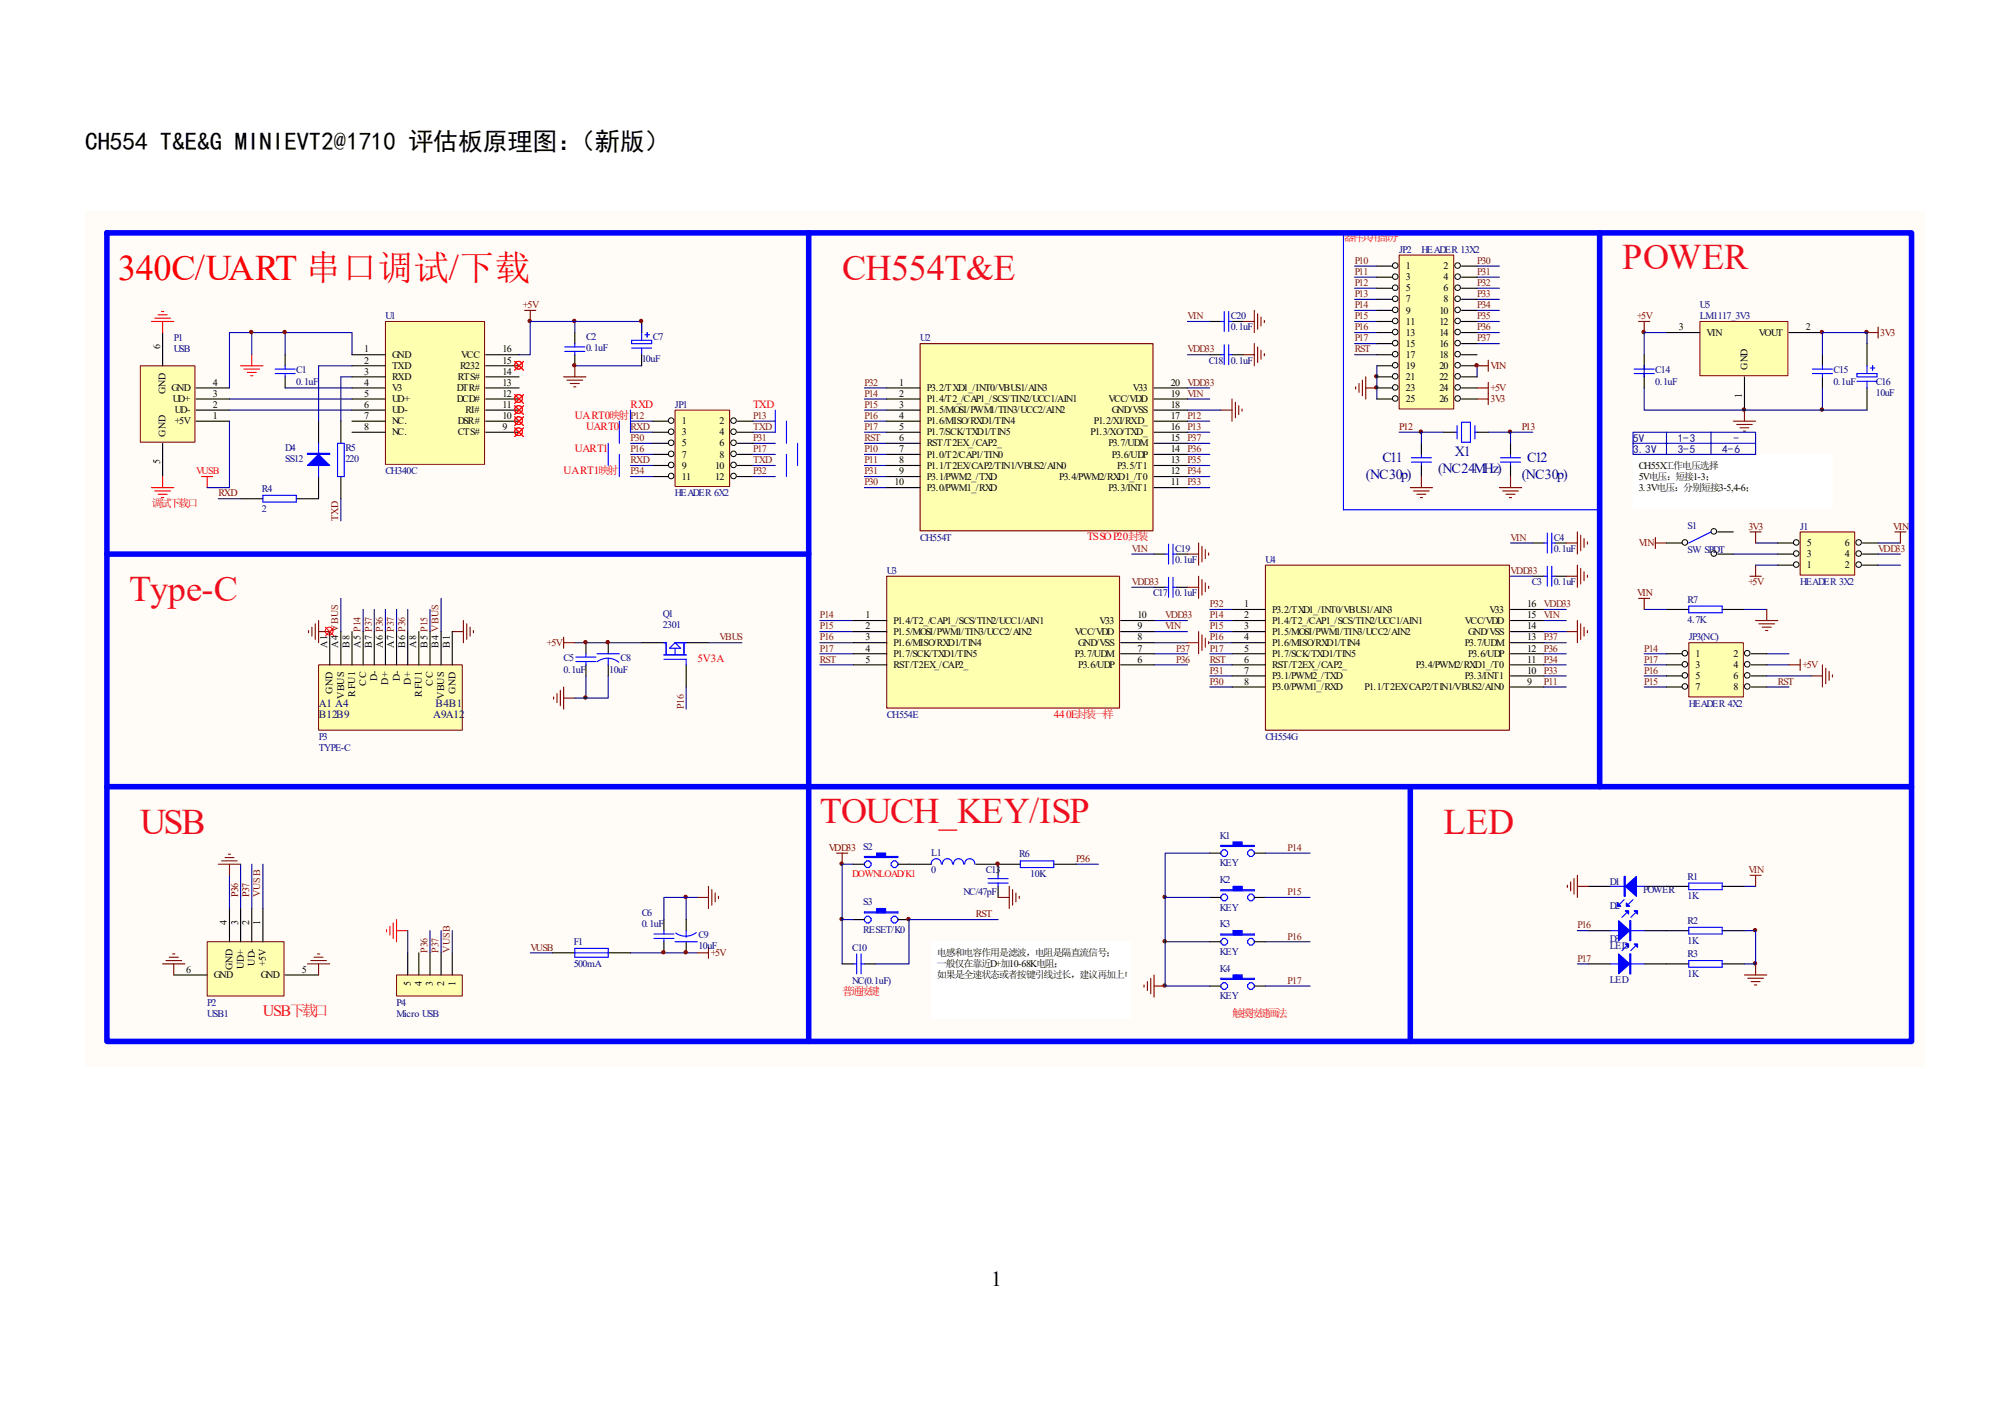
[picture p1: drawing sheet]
<svg xmlns="http://www.w3.org/2000/svg" width="297mm" height="210mm" viewBox="0 0 297 210" stroke-linecap="round" stroke-linejoin="round" font-family="sans-serif">
<path d="M12.6 31.5h274.3v127.5h-274.3z" fill-rule="evenodd" fill="#fffcf8"/>
<g fill="none" stroke="#00f" stroke-width=".17">
<path d="M210.3 68.9h3M210.3 68.2h3M211.8 67.7v.5M211.8 68.9v.5M216.8 64.4h.3M217.1 63.4v2M217.8 62.9h1.3v3h-1.3zM219.8 63.4v2M219.8 64.4h.3M223.6 68.9h3M223.6 68.2h3M225.1 67.7v.5"/>
<path d="M225.1 68.9v.5"/>
</g>
<path d="M211.8 66.1v1.6M211.8 69.4v1.6M215.1 64.4h1.7M220.1 64.4h1.7M225.1 66.1v1.6M225.1 69.4v1.6" fill="none" stroke="#000" stroke-width=".17"/>
<path d="M210.2 72.7h3.3M210.7 73.2h2.3M211.2 73.7h1.3M211.7 74.2h.3M211.8 71v1.7M223.4 72.7h3.4M223.9 73.2h2.4M224.4 73.7h1.4M224.9 74.2h.4M225.1 71v1.7" fill="none" stroke="#800000" stroke-width=".17"/>
<path d="M30.9 140.4h11.4v8.1h-11.4z" fill-rule="evenodd" fill="#ffffb0" stroke="#800000" stroke-width=".15"/>
<g fill="none" stroke="#000" stroke-width=".17">
<path d="M85.7 49.6v1.6M85.7 52.9v1.6M95.6 47.9v1.7M95.6 52.9v1.6M34.2 135.4v5M35.9 135.4v5M37.5 135.4v5M39.2 135.4v5M98.9 137.1v1.6M102.3 137.1v1.6M127.2 137.1h1.6M133.8 137.1h1.7"/>
<path d="M180.3 127.2h1.6M180.3 133.8h1.6M186.9 127.2h1.7M186.9 133.8h1.7M236.7 138.7h3.3M236.7 132.1h3.3M245 138.7h6.7M245 132.1h6.7M256.7 138.7h3.3M256.7 132.1h3.3M25.9 145.3h5M42.5 145.3h5"/>
<path d="M82.3 142h3.4M90.6 142h3.4M98.9 140.4v1.6M102.3 140.4v1.6M125.5 143.7h1.7M128.8 143.7h1.7M180.3 140.4h1.6M180.3 147h1.6M186.9 140.4h1.7M186.9 147h1.7M236.7 143.7h3.3M245 143.7h6.7"/>
<path d="M256.7 143.7h3.3"/>
</g>
<g fill="none" stroke="#000080" stroke-width=".17">
<path d="M201.9 39.7h3.3M220.1 39.7h3.3M85.7 54.5h9.9M128.8 57.8h3.3M128.8 59.5h3.3M177 57.8h3.3M177 59.5h3.3M201.9 41.3h3.3M201.9 43h3.3M201.9 44.6h3.3M201.9 46.3h3.3M201.9 47.9h3.3"/>
<path d="M201.9 49.6h3.3M201.9 51.2h3.3M201.9 52.9h3.3M220.1 41.3h3.3M220.1 43h3.3M220.1 44.6h3.3M220.1 46.3h3.3M220.1 47.9h3.3M220.1 49.6h3.3M220.1 51.2h3.3M94 62.8h3.3M94 64.4h3.3"/>
<path d="M94 66.1h3.3M112.2 62.8h3.3M112.2 64.4h3.3M112.2 66.1h3.3M128.8 61.1h3.3M128.8 62.8h3.3M128.8 64.4h3.3M128.8 66.1h3.3M128.8 67.7h3.3M128.8 69.4h3.3M128.8 71h3.3M128.8 72.7h3.3"/>
<path d="M177 61.1h4.9M177 62.8h3.3M177 64.4h3.3M177 66.1h3.3M177 67.7h3.3M177 69.4h3.3M177 71h3.3M177 72.7h3.3M122.2 92.5h5M122.2 94.1h5M122.2 95.8h5M122.2 97.4h5"/>
<path d="M122.2 99.1h5M172 92.5h5M172 94.1h5M172 95.8h5M172 97.4h5M172 99.1h5M34.2 130.5v4.9M35.9 128.8v6.6M37.5 128.8v6.6M39.2 128.8v6.6M102.3 133.8v3.3M188.6 133.8h6.6"/>
<path d="M188.6 127.2h6.6M235.1 138.7h1.6M79 142h3.3M94 142h9.9M188.6 147h6.6M188.6 140.4h6.6M235.1 143.7h1.6"/>
</g>
<path d="M32.5 128.8h3.4M33 128.3h2.4M33.5 127.8h1.4M34 127.3h.4M34.2 128.8v1.7M260.8 130.5h1.7M261.6 130.5v1.6M45.8 143.7h3.3M46.3 143.2h2.3M46.8 142.7h1.3M47.3 142.2h.3M47.5 143.7v1.6" fill="none" stroke="#781915" stroke-width=".17"/>
<g fill="none" stroke="#00f" stroke-width=".17">
<path d="M84.2 52.4h3M84.2 51.7h3M85.7 51.2v.5M85.7 52.4v.5M94.1 50.7h3v.5h-3zM94.1 51.9h3M95.6 49.6v1.1M95.6 51.9v1M96.1 49.9h.7M96.5 49.6v.6M97.4 139.2h3M97.4 139.9h3"/>
<path d="M98.9 138.7v.5M98.9 139.9v.5M102.3 138.7v1M103.8 139a2.58 2.58 0 0 1-3.1 .1M128.8 135.9h5v.2h-5zM129.2 136.6h.3l.3 .3v.3l-.3 .4h-.3l-.4-.4v-.3zM130.6 136.1v-.7h1.4v.7M130.6 135.7h1.4M130.6 135.6h1.4M130.8 135.4v.7M131 135.4v.7M131.1 135.4v.7"/>
<path d="M131.3 135.4v.7M131.5 135.4v.7M131.6 135.4v.7M131.8 135.4v.7M132.8 136.9l.3-.3h.4l.3 .3v.3l-.3 .4h-.4l-.3-.4zM181.9 139.2h5v.2h-5zM181.9 132.6h5v.2h-5zM181.9 126h5v.2h-5zM181.9 127l.4-.3h.3l.3 .3v.3l-.3 .4h-.3l-.4-.4zM181.9 133.6l.4-.3h.3l.3 .3v.3l-.3 .4h-.3l-.4-.4zM183.8 139.4v-.7h1.3v.7M183.8 132.8v-.7h1.3v.7"/>
<path d="M183.8 126.2v-.7h1.3v.7M183.8 139h1.3M183.8 138.9h1.3M183.8 125.8h1.3M183.8 125.7h1.3M183.8 132.4h1.3M183.8 132.3h1.3M183.9 125.5v.7M183.9 132.1v.7M183.9 138.7v.7M184.1 125.5v.7M184.1 132.1v.7"/>
<path d="M184.1 138.7v.7M184.3 125.5v.7M184.3 132.1v.7M184.3 138.7v.7M184.4 125.5v.7M184.4 132.1v.7M184.4 138.7v.7M184.6 125.5v.7M184.6 132.1v.7M184.6 138.7v.7M184.8 125.5v.7M184.8 132.1v.7"/>
<path d="M184.8 138.7v.7M184.9 125.5v.7M184.9 132.1v.7M184.9 138.7v.7M185.9 133.6l.4-.3h.3l.3 .3v.3l-.3 .4h-.3l-.4-.4zM186.3 139.9h.3l.3 .3v.3l-.3 .4h-.3l-.4-.4v-.3zM186.3 126.7h.3l.3 .3v.3l-.3 .4h-.3l-.4-.4v-.3zM240 138.7h5M240 132.1h5M242 134.1l-.6 .7M242.4 136.1l-.7 .6M243.4 134.1l-.7 .7"/>
<path d="M243.7 136.1l-.7 .6M251.7 138.2h5v1h-5zM251.7 131.6h5v1h-5zM85.7 141.4h4.9v1.3h-4.9zM85.7 142h4.9M100.6 140.4h3.3M127.2 143.7h.5M127.7 142.2v3M128.3 143.7h.5M128.3 142.2v3M181.9 140.2l.4-.3h.3l.3 .3v.3l-.3 .4h-.3l-.4-.4zM181.9 145.8h5v.2h-5z"/>
<path d="M181.9 146.8l.4-.3h.3l.3 .3v.3l-.3 .4h-.3l-.4-.4zM183.8 146v-.7h1.3v.7M183.8 145.7h1.3M183.8 145.5h1.3M183.9 145.3v.7M184.1 145.3v.7M184.3 145.3v.7M184.4 145.3v.7M184.6 145.3v.7M184.8 145.3v.7M184.9 145.3v.7M185.9 146.8l.4-.3h.3l.3 .3v.3l-.3 .4h-.3l-.4-.4z"/>
<path d="M240 143.7h5M242.4 141l-.7 .7M243.7 141l-.7 .7M251.7 143.2h5v1h-5z"/>
</g>
<g fill="none" stroke="#800000" stroke-width=".17">
<path d="M84 56.2h3.3M84.5 56.7h2.3M85 57.2h1.3M85.5 57.7h.3M85.7 54.5v1.7M183.6 59.5v3.3M184.1 60v2.3M202 57.7v.3M202.5 57.2v1.3M203 56.7v2.3M203.5 56.2v3.3M203.5 57.8h1.7"/>
<path d="M220.1 54.5h1.7M221.8 53.7v1.6M181.9 61.1h1.7M184.6 60.5v1.3M185.1 61v.3M177 95.8h1.6M178.6 94.1v3.3M179.1 94.6v2.4M179.6 95.1v1.4M180.1 95.6v.4M103.9 133.8h1.7M105.6 132.1v3.3"/>
<path d="M106.1 132.6v2.3M106.6 133.1v1.3M107.1 133.6v.3M124.7 127.2h1.6M125.5 127.2v1.6M103.9 142h1.7M105.6 141.2v1.6M170.5 146.8v.3M171 146.3v1.3M171.5 145.8v2.3M172 145.3v3.3M172 147h1.6"/>
</g>
<g fill="#00f" stroke="#00f" stroke-width=".17">
<path d="M241.2 142.2l1.7 1.5-1.7 1.5z"/>
<path d="M243.5 140.7h.5v.5z"/>
<path d="M242.2 140.7h.5v.5z"/>
<path d="M241.2 137.2l1.7 1.5-1.7 1.5z"/>
<path d="M243.5 135.7h.5v.5z"/>
<path d="M242.2 135.7h.5v.5z"/>
<path d="M242.2 132.1l1.7-1.5v3z"/>
<path d="M241 134.6l.5 .5h-.5z"/>
<path d="M242.4 134.6l.5 .5h-.5z"/>
<path d="M242.9 142.2h.1v3h-.1z" fill-rule="evenodd"/>
<path d="M242.9 137.2h.1v3h-.1z" fill-rule="evenodd"/>
<path d="M242 130.6h.2v3h-.2z" fill-rule="evenodd"/>
</g>
<path d="M210.2 117.3v37.9" fill="none" stroke="#00f" stroke-width=".83"/>
<path d="M20.9 54.5h8.2v11.4h-8.2z" fill-rule="evenodd" fill="#ffffb0" stroke="#800000" stroke-width=".15"/>
<path d="M24.2 49.6v4.9M29.2 57.8h5M29.2 59.5h5M24.2 66.1v4.9M29.2 62.8h5M29.2 61.1h5" fill="none" stroke="#000" stroke-width=".17"/>
<g fill="none" stroke="#f00" stroke-width=".17">
<path d="M22.6 47.9h3.3M23.1 47.4h2.3M23.6 46.9h1.3M24.1 46.4h.3M24.2 47.9v1.7M35.9 54.5h3.3M36.4 55h2.3M36.9 55.5h1.3M37.4 56h.3M37.5 52.9v1.6M22.6 72.7h3.3M23.1 73.2h2.3"/>
<path d="M23.6 73.7h1.3M24.1 74.2h.3M24.2 71v1.7M30 71h1.7M30.9 71v1.7"/>
</g>
<path d="M34.2 62.8v9.9h-3.3" fill="none" stroke="#000080" stroke-width=".17"/>
<path d="M34.2 59.5h18.3M37.5 49.6v3.3M47.5 54.5h5M50.8 56.2h1.7M52.5 52.9v-3.3h-18.3v8.2M34.2 61.1h18.3" fill="none" stroke="#11037f" stroke-width=".17"/>
<path d="M100.6 61.1h8.1v11.4h-8.1z" fill-rule="evenodd" fill="#ffffb0" stroke="#800000" stroke-width=".15"/>
<g fill="none" stroke="#000" stroke-width=".15">
<circle cx="100" cy="66" r=".41"/>
<circle cx="100" cy="67.6" r=".41"/>
<circle cx="100" cy="69.3" r=".41"/>
<circle cx="100" cy="70.9" r=".41"/>
<circle cx="100" cy="62.7" r=".41"/>
<circle cx="100" cy="64.3" r=".41"/>
<circle cx="109.3" cy="64.3" r=".41"/>
<circle cx="109.3" cy="62.7" r=".41"/>
<circle cx="109.3" cy="70.9" r=".41"/>
<circle cx="109.3" cy="67.6" r=".41"/>
<circle cx="109.3" cy="69.3" r=".41"/>
<circle cx="109.3" cy="66" r=".41"/>
</g>
<g fill="none" stroke="#000" stroke-width=".17">
<path d="M97.3 62.8h2.3M97.3 64.4h2.3M97.3 66.1h2.3M97.3 67.7h2.3M97.3 69.4h2.3M97.3 71h2.3M109.9 62.8h2.3M109.9 64.4h2.3M109.9 66.1h2.3M109.9 67.7h2.3M109.9 69.4h2.3M109.9 71h2.3"/>
<path d="M127.2 128.8h1.6M133.8 128.8h1.7"/>
</g>
<path d="M85.7 47.9v1.7M94 67.7h3.3M94 69.4h3.3M94 71h3.3M112.2 67.7h3.3M112.2 69.4h3.3M112.2 71h3.3M160.4 128.8h3.3" fill="none" stroke="#000080" stroke-width=".17"/>
<g fill="none" stroke="#00f" stroke-width=".17">
<path d="M90.6 66.1v3.3M92.3 62.8v3.3M92.3 67.7v3.3M94 61.1v3.3M115.5 61.1v3.3M117.2 62.8v3.3M117.2 67.7v3.3M118.9 66.1v3.3M128.8 127.7h5v.1h-5zM129.2 128.3h.3l.3 .3v.4l-.3 .3h-.3l-.4-.3v-.4zM130.6 127.8v-.6h1.4v.6M130.6 127.5h1.4"/>
<path d="M130.6 127.3h1.4M130.8 127.2v.6M131 127.2v.6M131.1 127.2v.6M131.3 127.2v.6M131.5 127.2v.6M131.6 127.2v.6M131.8 127.2v.6M132.8 128.6l.3-.3h.4l.3 .3v.4l-.3 .3h-.4l-.3-.3z"/>
</g>
<path d="M24.2 143.7h3.4M24.7 143.2h2.4M25.2 142.7h1.4M25.7 142.2h.4M25.9 143.7v1.6" fill="none" stroke="#800000" stroke-width=".17"/>
<path d="M59.1 145.3h9.8v3.2h-9.8z" fill-rule="evenodd" fill="#ffffb0" stroke="#800000" stroke-width=".15"/>
<path d="M60.8 142v3.3M62.4 142v3.3M64.1 142v3.3M65.7 142v3.3M67.4 142v3.3" fill="none" stroke="#000" stroke-width=".17"/>
<path d="M60.8 138.7v3.3M64.1 138.7v3.3M65.7 138.7v3.3" fill="none" stroke="#000080" stroke-width=".17"/>
<path d="M57.6 138.6v.3M58.1 138.1v1.3M58.6 137.6v2.3M59.1 137.1v3.3M59.1 138.7h1.7" fill="none" stroke="#f00" stroke-width=".17"/>
<g fill="#800000" stroke="#800000" stroke-width=".15">
<circle cx="102.2" cy="141.9" r=".25"/>
<circle cx="98.9" cy="141.9" r=".25"/>
<circle cx="102.2" cy="133.7" r=".25"/>
</g>
<path d="M57.4 47.9h14.8v21.3h-14.8z" fill-rule="evenodd" fill="#ffffb0" stroke="#800000" stroke-width=".15"/>
<g fill="none" stroke="#000" stroke-width=".17">
<path d="M42.5 52.9v1.6M42.5 56.2v1.6M52.5 57.8h4.9M52.5 59.5h4.9M52.5 52.9h4.9M52.5 54.5h4.9M52.5 56.2h4.9M72.4 57.8h5M72.4 59.5h5M72.4 52.9h5M72.4 54.5h5M72.4 56.2h5"/>
<path d="M52.5 61.1h4.9M52.5 62.8h4.9M52.5 64.4h4.9M72.4 61.1h5M72.4 62.8h5M72.4 64.4h5"/>
</g>
<path d="M41 55.7h3M41 55h3M42.5 54.5v.5M42.5 55.7v.5" fill="none" stroke="#00f" stroke-width=".17"/>
<path d="M42.5 57.8h10M42.5 49.6v3.3" fill="none" stroke="#000080" stroke-width=".17"/>
<g fill="#800000" stroke="#800000" stroke-width=".15">
<circle cx="261.5" cy="138.6" r=".25"/>
<circle cx="173.6" cy="146.9" r=".25"/>
</g>
<path d="M233.6 132v.3M234.1 131.5v1.3M234.6 131v2.3M235.1 130.5v3.3M235.1 132.1h1.6" fill="none" stroke="#800000" stroke-width=".17"/>
<path d="M208.5 38h8.1v23h-8.1z" fill-rule="evenodd" fill="#ffffb0" stroke="#800000" stroke-width=".15"/>
<g fill="none" stroke="#000" stroke-width=".15">
<circle cx="207.9" cy="39.6" r=".41"/>
<circle cx="217.2" cy="39.6" r=".41"/>
<circle cx="207.9" cy="42.9" r=".41"/>
<circle cx="207.9" cy="44.5" r=".41"/>
<circle cx="207.9" cy="47.8" r=".41"/>
<circle cx="207.9" cy="57.7" r=".41"/>
<circle cx="207.9" cy="59.4" r=".41"/>
<circle cx="207.9" cy="41.2" r=".41"/>
<circle cx="207.9" cy="51.1" r=".41"/>
<circle cx="207.9" cy="52.8" r=".41"/>
<circle cx="207.9" cy="46.2" r=".41"/>
<circle cx="207.9" cy="49.5" r=".41"/>
<circle cx="207.9" cy="54.4" r=".41"/>
<circle cx="207.9" cy="56.1" r=".41"/>
<circle cx="217.2" cy="59.4" r=".41"/>
<circle cx="217.2" cy="51.1" r=".41"/>
<circle cx="217.2" cy="52.8" r=".41"/>
<circle cx="217.2" cy="42.9" r=".41"/>
<circle cx="217.2" cy="56.1" r=".41"/>
<circle cx="217.2" cy="44.5" r=".41"/>
<circle cx="217.2" cy="54.4" r=".41"/>
<circle cx="217.2" cy="57.7" r=".41"/>
<circle cx="217.2" cy="49.5" r=".41"/>
<circle cx="217.2" cy="47.8" r=".41"/>
<circle cx="217.2" cy="41.2" r=".41"/>
<circle cx="217.2" cy="46.2" r=".41"/>
</g>
<g fill="none" stroke="#000" stroke-width=".17">
<path d="M205.2 39.7h2.3M217.8 39.7h2.3M205.2 41.3h2.3M205.2 43h2.3M205.2 44.6h2.3M205.2 46.3h2.3M205.2 47.9h2.3M205.2 49.6h2.3M205.2 51.2h2.3M205.2 52.9h2.3M205.2 54.5h2.3M205.2 56.2h2.3"/>
<path d="M205.2 57.8h2.3M205.2 59.5h2.3M217.8 41.3h2.3M217.8 43h2.3M217.8 44.6h2.3M217.8 46.3h2.3M217.8 47.9h2.3M217.8 49.6h2.3M217.8 51.2h2.3M217.8 52.9h2.3M217.8 54.5h2.3M217.8 56.2h2.3"/>
<path d="M217.8 57.8h2.3M217.8 59.5h2.3M87.3 95.8v1.6M87.3 99.1v1.6M90.6 95.8v1.6M90.6 99.1v1.6M95.6 95.8h3.3M102.3 99.1v3.3M102.3 95.8h3.3"/>
</g>
<g fill="#800000" stroke="#800000" stroke-width=".15">
<circle cx="85.6" cy="54.4" r=".25"/>
<circle cx="85.6" cy="47.8" r=".25"/>
<circle cx="37.4" cy="49.5" r=".25"/>
<circle cx="42.4" cy="49.5" r=".25"/>
<circle cx="87.2" cy="104" r=".25"/>
<circle cx="90.6" cy="95.7" r=".25"/>
<circle cx="87.2" cy="95.7" r=".25"/>
</g>
<path d="M15.9 82.6h104.6" fill="none" stroke="#00f" stroke-width=".83"/>
<g fill="none" stroke="#800000" stroke-width=".17">
<path d="M46 94v.3M46.5 93.5v1.3M47 93v2.3M47.5 92.5v3.3M47.5 94.1h1.6M67.4 94.1h1.7M69.1 92.5v3.3M69.6 93v2.3M70.1 93.5v1.3M70.6 94v.3M84 95v1.6M84 95.8h1.7"/>
<path d="M82.5 103.9v.3M83 103.4v1.3M83.5 102.9v2.3M84 102.4v3.3M84 104.1h1.7"/>
</g>
<g fill="none" stroke="#00f" stroke-width=".17">
<path d="M85.8 98.6h3M85.8 97.9h3M87.3 97.4v.5M87.3 98.6v.5M89 97.4h3.3M90.6 98.1a2.56 2.56 0 0 1 1.6 .6M90.6 98.1a2.58 2.58 0 0 0-1.6 .5M90.6 98.1v1M98.9 97.6h3.4M98.9 95.8h.4v1.8M98.9 98.3h3.4v.8M99.8 96.6l.8-.8 .8 .8z"/>
<path d="M100.6 95.8h1.7M100.6 96.6v1M101.9 95.8v1.8"/>
</g>
<path d="M85.7 95.8h9.9M105.6 95.8h5M87.3 100.7v3.4M102.3 102.4v3.3" fill="none" stroke="#000080" stroke-width=".17"/>
<path d="M137.1 51.2h34.7v27.9h-34.7z" fill-rule="evenodd" fill="#ffffb0" stroke="#800000" stroke-width=".17"/>
<g fill="none" stroke="#000" stroke-width=".17">
<path d="M132.1 59.5h5M132.1 57.8h5M172 59.5h5M172 57.8h5M132.1 61.1h5M132.1 62.8h5M132.1 64.4h5M132.1 66.1h5M132.1 67.7h5M132.1 69.4h5M132.1 71h5M132.1 72.7h5"/>
<path d="M172 61.1h5M172 62.8h5M172 64.4h5M172 66.1h5M172 67.7h5M172 69.4h5M172 71h5M172 72.7h5"/>
</g>
<path d="M132.1 85.9h34.7v19.6h-34.7z" fill-rule="evenodd" fill="#ffffb0" stroke="#800000" stroke-width=".17"/>
<g fill="none" stroke="#000" stroke-width=".17">
<path d="M35.9 74.3h3.3M47.5 62.8v3.3M47.5 71v3.3h-3.3M50.8 62.8v3.3M50.8 71v3.3M127.2 94.1h4.9M127.2 95.8h4.9M127.2 97.4h4.9M127.2 99.1h4.9M127.2 92.5h4.9M167 94.1h5M167 95.8h5"/>
<path d="M167 97.4h5M167 99.1h5M167 92.5h5M135.5 128.8h3.3M145.4 128.8h6.7M148.7 128.8v1.7M148.7 132.1v1.7M157 128.8h3.4"/>
</g>
<g fill="none" stroke="#000080" stroke-width=".17">
<path d="M47.5 54.5v8.3M50.8 56.2v6.6M32.5 74.3h3.4M50.8 74.3v3.3M50.8 89.2v4.9M54.1 90.8v3.3M55.8 90.8v3.3M57.4 90.8v3.3M59.1 90.8v3.3M60.8 90.8v3.3M64.1 90.8v3.3M65.7 89.2v4.9"/>
<path d="M67.4 138.7v3.3M173.6 140.4h6.7"/>
</g>
<path d="M39.2 73.8h5v1h-5zM47.5 66.1v4.9M50.3 66.1h1v4.9h-1zM140.3 128.8a.75 .75 0 0 0-.8-.8 .75 .75 0 0 0-.7 .8M141.9 128.8a.75 .75 0 0 0-.7-.8 .75 .75 0 0 0-.7 .8M143.6 128.8a.75 .75 0 0 0-.8-.8 .75 .75 0 0 0-.7 .8M145.3 128.8a.75 .75 0 0 0-.8-.8 .75 .75 0 0 0-.7 .8M147.3 131.6h2.9M147.3 131h2.9M148.7 130.5v.5M148.7 131.6v.5M152.1 128.3h4.9v1h-4.9z" fill="none" stroke="#00f" stroke-width=".17"/>
<path d="M148.7 133.8h1.7M150.4 132.1v3.3M150.9 132.6v2.3M151.4 133.1v1.3M151.9 133.6v.3" fill="none" stroke="#800000" stroke-width=".17"/>
<path d="M138.8 140.4h29.7v11.4h-29.7z" fill-rule="evenodd" fill="#fff" stroke="#fff" stroke-width=".15"/>
<g fill="#800000" stroke="#800000" stroke-width=".15">
<circle cx="135.4" cy="137" r=".25"/>
<circle cx="125.4" cy="137" r=".25"/>
<circle cx="148.7" cy="128.7" r=".25"/>
</g>
<g fill="#00f" stroke="#00f" stroke-width=".17">
<path d="M45.8 69.4l1.7-1.7 1.6 1.7z"/>
<path d="M45.8 67.6h3.3v.1h-3.3z" fill-rule="evenodd"/>
</g>
<path d="M47.5 99.1h21.4v9.7h-21.4z" fill-rule="evenodd" fill="#ffffb0" stroke="#800000" stroke-width=".15"/>
<g fill="none" stroke="#000" stroke-width=".17">
<path d="M278.2 51.2v3.3M278.2 57.8v3.3M49.1 94.1v5M50.8 94.1v5M52.5 94.1v5M54.1 94.1v5M55.8 94.1v5M57.4 94.1v5M59.1 94.1v5M60.8 94.1v5M62.4 94.1v5M64.1 94.1v5"/>
<path d="M65.7 94.1v5M67.4 94.1v5"/>
</g>
<g fill="#800000" stroke="#800000" stroke-width=".15">
<circle cx="173.6" cy="140.3" r=".25"/>
<circle cx="173.6" cy="133.7" r=".25"/>
</g>
<path d="M276.7 55.7h3v.5h-3zM276.7 56.8h3M278.2 54.5v1.2M278.2 56.8v1M278.7 54.9h.7M279.1 54.5v.7" fill="none" stroke="#00f" stroke-width=".17"/>
<path d="M244.2 47.9h1.7M245 47.9v1.7" fill="none" stroke="#800000" stroke-width=".17"/>
<path d="M253.3 47.9h13.1v8.1h-13.1z" fill-rule="evenodd" fill="#ffffb0" stroke="#800000" stroke-width=".15"/>
<path d="M245 52.9v1.6M245 56.2v1.6M248.4 49.6h4.9M260 56.2v4.9M266.6 49.6h5M271.6 52.9v1.6M271.6 56.2v1.6" fill="none" stroke="#000" stroke-width=".17"/>
<path d="M243.5 55.7h3M243.5 55h3M245 54.5v.5M245 55.7v.5M270.1 55.7h3M270.1 55h3M271.6 54.5v.5M271.6 55.7v.5" fill="none" stroke="#00f" stroke-width=".17"/>
<path d="M245 54.5v1.7M271.6 57.8v3.3M261.6 80.9h3.4" fill="none" stroke="#000080" stroke-width=".17"/>
<circle cx="278.1" cy="49.5" r=".25" fill="#800000" stroke="#800000" stroke-width=".15"/>
<path d="M258.3 62.8h3.3M258.8 63.3h2.3M259.3 63.8h1.3M259.8 64.3h.3M260 61.1v1.7" fill="none" stroke="#781915" stroke-width=".17"/>
<path d="M278.2 49.6h1.7M279.9 48.7v1.7M260.8 79.3h1.7M261.6 79.3v1.6M260.8 85.9h1.7M261.6 84.2v1.7" fill="none" stroke="#800000" stroke-width=".17"/>
<path d="M268.3 79.3h8.1v6.4h-8.1z" fill-rule="evenodd" fill="#ffffb0" stroke="#800000" stroke-width=".15"/>
<g fill="none" stroke="#000" stroke-width=".15">
<circle cx="255.4" cy="79.2" r=".41"/>
<circle cx="251.1" cy="80.9" r=".41"/>
<circle cx="255.4" cy="82.5" r=".41"/>
<circle cx="267.7" cy="80.9" r=".41"/>
<circle cx="267.7" cy="82.5" r=".41"/>
<circle cx="267.7" cy="84.2" r=".41"/>
<circle cx="277" cy="80.9" r=".41"/>
<circle cx="277" cy="82.5" r=".41"/>
<circle cx="277" cy="84.2" r=".41"/>
</g>
<path d="M256 79.3h2.3M248.4 80.9h2.3M256 82.6h2.3M265 84.2h2.3M265 82.6h2.3M265 80.9h2.3M277.6 84.2h2.3M277.6 82.6h2.3M277.6 80.9h2.3" fill="none" stroke="#000" stroke-width=".17"/>
<path d="M220.1 54.5v1.7M279.9 82.6h3.3M279.9 84.2h3.3M279.9 80.9h3.3" fill="none" stroke="#000080" stroke-width=".17"/>
<path d="M243.4 66.1h18.2M248.4 64.4v3.3M255 64.4v3.3" fill="none" stroke="#0000b4" stroke-width=".17"/>
<path d="M78.2 46.3h1.6M79 46.3v1.6M220.1 57.8h1.7M220.1 59.5h1.7M221.8 57v3.3M282.4 79.3h1.6M283.2 79.3v1.6M246.7 80.1v1.7M246.7 80.9h1.7" fill="none" stroke="#800000" stroke-width=".17"/>
<path d="M255 79.3l-3.3 1.6" fill="none" stroke="#00f" stroke-width=".17"/>
<path d="M238.4 34.7v82.6" fill="none" stroke="#00f" stroke-width=".83"/>
<path d="M243.4 67.7h29.7v8.1h-29.7z" fill-rule="evenodd" fill="#fff" stroke="#fff" stroke-width=".15"/>
<g fill="#800000" stroke="#800000" stroke-width=".15">
<circle cx="78.9" cy="47.8" r=".25"/>
<circle cx="125.4" cy="128.7" r=".25"/>
<circle cx="244.9" cy="49.5" r=".25"/>
<circle cx="259.9" cy="61" r=".25"/>
<circle cx="271.5" cy="49.5" r=".25"/>
<circle cx="271.5" cy="61" r=".25"/>
<circle cx="205.1" cy="57.7" r=".25"/>
<circle cx="220" cy="54.4" r=".25"/>
<circle cx="205.1" cy="56.1" r=".25"/>
<circle cx="225" cy="64.3" r=".25"/>
<circle cx="211.7" cy="64.3" r=".25"/>
</g>
<path d="M188.6 84.2h36.3v24.6h-36.3z" fill-rule="evenodd" fill="#ffffb0" stroke="#800000" stroke-width=".17"/>
<g fill="none" stroke="#000" stroke-width=".17">
<path d="M180.3 52.9h1.6M180.3 47.9h1.6M183.6 52.9h1.7M183.6 47.9h1.7M172 87.5h1.6M172 82.6h1.6M175.3 87.5h1.7M175.3 82.6h1.7M183.6 94.1h5M183.6 95.8h5M183.6 97.4h5M183.6 99.1h5"/>
<path d="M183.6 92.5h5M183.6 90.8h5M225.1 94.1h5M225.1 95.8h5M225.1 97.4h5M225.1 99.1h5M225.1 92.5h5M225.1 90.8h5M228.4 85.9h1.7M228.4 80.9h1.7M231.7 85.9h1.7M231.7 80.9h1.7"/>
<path d="M183.6 102.4h5M183.6 100.7h5M225.1 102.4h5M225.1 100.7h5"/>
</g>
<g fill="none" stroke="#000080" stroke-width=".17">
<path d="M95.6 49.6v-1.7h-16.6v5h-1.6M177 52.9h3.3M177 47.9h3.3M205.2 54.5v5M245 57.8v3.3h33.2M248.4 49.6h-3.4v3.3M278.2 51.2v-1.6h-6.6v3.3M208.5 64.4h6.6M211.8 64.4v1.7M221.8 64.4h6.6M225.1 64.4v1.7M168.7 82.6h3.3"/>
<path d="M168.7 87.5h3.3M180.3 90.8h3.3M180.3 92.5h3.3M180.3 95.8h3.3M180.3 97.4h3.3M180.3 99.1h3.3M180.3 94.1h3.3M225.1 85.9h3.3M225.1 80.9h3.3M230.1 90.8h3.3M230.1 92.5h3.3M230.1 95.8h3.3"/>
<path d="M230.1 97.4h3.3M230.1 99.1h3.3M230.1 94.1h3.3M245 97.4h3.4M245 99.1h3.4M258.3 82.6h6.7M261.6 84.2h3.4M263.3 97.4h3.3M263.3 99.1h3.3M90.6 100.7v3.4h-4.9M180.3 100.7h3.3M180.3 102.4h3.3"/>
<path d="M230.1 100.7h3.3M230.1 102.4h3.3M245 100.7h3.4M245 102.4h3.4M263.3 102.4h3.3M103.9 133.8h-5v3.3M125.5 137.1h1.7M127.2 128.8h-1.7v14.9M148.7 137.1h-13.2v6.6h-5M173.6 133.8h6.7"/>
</g>
<g fill="none" stroke="#800000" stroke-width=".17">
<path d="M185.3 52.9h1.6M185.3 47.9h1.6M186.9 46.3v3.3M186.9 51.2v3.3M187.4 46.8v2.3M187.4 51.7v2.3M187.9 47.3v1.3M187.9 52.2v1.3M188.4 47.8v.3M188.4 52.7v.3M235.1 79.3v3.3M235.6 79.8v2.3"/>
<path d="M177 87.5h1.6M177 82.6h1.6M178.6 80.9v3.3M178.6 85.9v3.3M179.1 81.4v2.3M179.1 86.4v2.3M179.6 81.9v1.3M179.6 86.9v1.3M180.1 82.4v.4M180.1 87.4v.3M233.4 94.1h1.7M233.4 85.9h1.7"/>
<path d="M233.4 80.9h1.7M235.1 84.2v3.3M235.1 92.5v3.3M235.6 84.7v2.3M235.6 93v2.3M236.1 80.3v1.3M236.1 85.2v1.4M236.1 93.5v1.3M236.6 80.8v.3M236.6 85.7v.4M236.6 94v.3M266.6 99.1h1.7"/>
<path d="M268.3 98.3v1.6M271.6 99.1v3.3M272.1 99.6v2.3M269.9 100.7h1.7M272.6 100.1v1.3M273.1 100.6v.3"/>
</g>
<path d="M120.5 34.7v120.5M15.9 117.3h269" fill="none" stroke="#00f" stroke-width=".83"/>
<circle cx="95.5" cy="47.8" r=".25" fill="#800000" stroke="#800000" stroke-width=".15"/>
<g fill="none" stroke="#00f" stroke-width=".17">
<path d="M181.9 52.9h.5M181.9 47.9h.5M182.4 46.4v3M182.4 51.4v3M183.1 52.9h.5M183.1 46.4v3M183.1 51.4v3M183.1 47.9h.5M230.6 79.5v2.9M231.3 79.5v2.9M173.6 87.5h.5M173.6 82.6h.5"/>
<path d="M174.1 81.1v3M174.1 86.1v2.9M174.8 87.5h.5M174.8 81.1v3M174.8 86.1v2.9M174.8 82.6h.5M230.1 85.9h.5M230.1 80.9h.5M230.6 84.4v3M231.3 85.9h.4M231.3 84.4v3M231.3 80.9h.4"/>
</g>
<path d="M251.7 95.8h8.1v8.1h-8.1z" fill-rule="evenodd" fill="#ffffb0" stroke="#800000" stroke-width=".15"/>
<g fill="none" stroke="#000" stroke-width=".15">
<circle cx="251.1" cy="97.4" r=".41"/>
<circle cx="251.1" cy="99" r=".41"/>
<circle cx="260.4" cy="97.4" r=".41"/>
<circle cx="260.4" cy="99" r=".41"/>
<circle cx="251.1" cy="102.3" r=".41"/>
<circle cx="251.1" cy="100.7" r=".41"/>
<circle cx="260.4" cy="100.7" r=".41"/>
<circle cx="260.4" cy="102.3" r=".41"/>
</g>
<path d="M248.4 97.4h2.3M248.4 99.1h2.3M248.4 90.8h3.3M256.7 90.8h3.3M261 97.4h2.3M261 99.1h2.3M248.4 100.7h2.3M248.4 102.4h2.3M261 100.7h2.3M261 102.4h2.3" fill="none" stroke="#000" stroke-width=".17"/>
<path d="M245 90.8h3.4M260 90.8h3.3M263.3 100.7h6.6M180.3 127.2h-6.7v19.8h6.7M260 138.7h1.6v5h-1.6M260 132.1h1.6" fill="none" stroke="#000080" stroke-width=".17"/>
<g fill="none" stroke="#f00" stroke-width=".15">
<path d="M76.7 58.8l1.3 1.3M76.7 53.9l1.3 1.3M78 58.8l-1.3 1.3M78 53.9l-1.3 1.3M76.7 63.8l1.3 1.3M76.7 62.1l1.3 1.3M76.7 60.5l1.3 1.3M78 63.8l-1.3 1.3M78 62.1l-1.3 1.3M78 60.5l-1.3 1.3M48.5 93.5l1.3 1.3M49.8 93.5l-1.3 1.3"/>
<circle cx="77.3" cy="59.4" r=".58"/>
<circle cx="77.3" cy="54.4" r=".58"/>
<circle cx="77.3" cy="62.7" r=".58"/>
<circle cx="77.3" cy="64.3" r=".58"/>
<circle cx="77.3" cy="61" r=".58"/>
<circle cx="49.1" cy="94.1" r=".58"/>
</g>
<path d="M244.2 89.2h1.7M245 89.2v1.6M261.6 92.5h3.4M262.1 93h2.4M262.6 93.5h1.4M263.1 94h.4M263.3 90.8v1.7M260 145.3h3.3M260.5 145.8h2.3M261 146.3h1.3M261.5 146.8h.3M261.6 143.7v1.6" fill="none" stroke="#800000" stroke-width=".17"/>
<circle cx="261.5" cy="143.6" r=".25" fill="#800000" stroke="#800000" stroke-width=".15"/>
<path d="M200.2 34.7h38.2v41.3h-38.2zM251.7 90.3h5v1h-5z" fill="none" stroke="#00f" stroke-width=".17"/>
<path d="M15.9 34.7h269v120.5h-269z" fill="none" stroke="#00f" stroke-width=".83"/>
<path d="M243.4 64.4h18.2v3.3h-18.2z" fill="none" stroke="#0000b4" stroke-width=".17"/>
<text font-size="5.4" fill="#f00" x="17.6" y="41.7">340C/UART 串口调试/下载</text>
<g font-size="5.4" fill="#ee0e22">
<text x="125.5" y="41.7">CH554T&amp;E</text>
<text x="241.7" y="40">POWER</text>
<text x="19.3" y="89.6">Type-C</text>
<text x="20.9" y="124.2">USB</text>
<text x="122.2" y="122.6">TOUCH_KEY/ISP</text>
<text x="215.1" y="124.2">LED</text>
</g>
<g font-size="3.7">
<text x="12.7" y="22.3">CH554 T&amp;E&amp;G MINIEVT2@1710 评估板原理图：</text>
<text x="85" y="22.3">（新版）</text>
</g>
<text font-size="3.2" x="147.7" y="191.7">1</text>
<text font-size="2.4" fill="#ee0e22" x="39.2" y="151.4">USB下载口</text>
<g font-size="2.1" fill="#000080">
<text x="203.5" y="71.3">(NC 30p)</text>
<text x="206" y="68.9">C11</text>
<text x="214.3" y="70.5">(NC 24MHz)</text>
<text x="216.8" y="68">X1</text>
<text x="226.8" y="71.3">(NC 30p)</text>
<text x="227.6" y="68.9">C12</text>
</g>
<g font-size="1.7" fill="#f00">
<text x="200.2" y="36">器件共用部分</text>
<text x="22.6" y="75.6">调试下载口</text>
<text x="125.5" y="148.3">普通按键</text>
<text x="183.6" y="151.6">触摸按键画法</text>
</g>
<g font-size="1.7" fill="#000080">
<text x="243.4" y="65.9">5V</text>
<text x="250" y="65.9">1-3</text>
<text x="258.3" y="65.9">-</text>
<text x="243.4" y="67.5">3.3V</text>
<text x="250" y="67.5">3-5</text>
<text x="256.7" y="67.5">4-6</text>
</g>
<g font-size="1.6" fill="#f00">
<text x="85.7" y="62.4">UART0映射</text>
<text x="87.3" y="64">UART0</text>
<text x="94" y="60.7">RXD</text>
<text x="112.2" y="60.7">TXD</text>
<text x="84" y="70.7">UART1映射</text>
<text x="85.7" y="67.4">UART1</text>
<text x="162" y="80.6">TSSOP20封装</text>
<text x="103.9" y="98.7">5V3A</text>
<text x="157.1" y="107">440E封装一样</text>
</g>
<g font-size="1.6" fill="#000080">
<text x="47.5" y="107">B12B9</text>
<text x="47.5" y="105.3">A1 A4</text>
<text x="64.6" y="107">A9A12</text>
<text x="64.9" y="105.3">B4B1</text>
</g>
<g font-size="1.5" fill="#781915">
<text x="201.9" y="39.3">P10</text>
<text x="201.9" y="41">P11</text>
<text x="220.1" y="39.3">P30</text>
<text x="220.1" y="41">P31</text>
<text x="177" y="47.6">VIN</text>
<text x="201.9" y="42.6">P12</text>
<text x="201.9" y="44.3">P13</text>
<text x="201.9" y="45.9">P14</text>
<text x="201.9" y="47.6">P15</text>
<text x="220.1" y="42.6">P32</text>
<text x="220.1" y="44.3">P33</text>
<text x="220.1" y="45.9">P34</text>
<text x="220.1" y="47.6">P35</text>
<text x="177" y="52.5">VDD33</text>
<text x="201.9" y="49.2">P16</text>
<text x="201.9" y="50.9">P17</text>
<text x="201.9" y="52.5">RST</text>
<text x="220.1" y="49.2">P36</text>
<text x="220.1" y="50.9">P37</text>
<text x="128.8" y="59.1">P14</text>
<text x="128.8" y="57.5">P32</text>
<text x="177" y="57.5">VDD33</text>
<text x="177" y="59.1">VIN</text>
<text x="94" y="62.4">P12</text>
<text x="94" y="65.7">P30</text>
<text x="94" y="64.1">RXD</text>
<text x="112.2" y="62.4">P13</text>
<text x="112.2" y="65.7">P31</text>
<text x="112.2" y="64.1">TXD</text>
<text x="128.8" y="60.8">P15</text>
<text x="128.8" y="62.4">P16</text>
<text x="128.8" y="64.1">P17</text>
<text x="128.8" y="65.7">RST</text>
<text x="177" y="62.4">P12</text>
<text x="177" y="64.1">P13</text>
<text x="177" y="65.7">P37</text>
<text x="94" y="67.4">P16</text>
<text x="94" y="70.7">P34</text>
<text x="94" y="69">RXD</text>
<text x="112.2" y="67.4">P17</text>
<text x="112.2" y="70.7">P32</text>
<text x="112.2" y="69">TXD</text>
<text x="128.8" y="70.7">P31</text>
<text x="128.8" y="67.4">P10</text>
<text x="128.8" y="69">P11</text>
<text x="177" y="67.4">P36</text>
<text x="177" y="69">P35</text>
<text x="177" y="70.7">P34</text>
<text x="128.8" y="72.3">P30</text>
<text x="177" y="72.3">P33</text>
<text x="168.7" y="82.3">VIN</text>
<text x="225.1" y="80.6">VIN</text>
<text x="279.9" y="82.3">VDD33</text>
<text x="168.7" y="87.2">VDD33</text>
<text x="225.1" y="85.6">VDD33</text>
<text x="107.2" y="95.5">VBUS</text>
<text x="122.2" y="92.2">P14</text>
<text x="122.2" y="93.8">P15</text>
<text x="122.2" y="95.5">P16</text>
<text x="173.6" y="93.8">VIN</text>
<text x="173.6" y="92.2">VDD33</text>
<text x="180.3" y="90.5">P32</text>
<text x="180.3" y="92.2">P14</text>
<text x="180.3" y="93.8">P15</text>
<text x="180.3" y="95.5">P16</text>
<text x="230.1" y="95.5">P37</text>
<text x="230.1" y="92.2">VIN</text>
<text x="230.1" y="90.5">VDD33</text>
<text x="122.2" y="97.1">P17</text>
<text x="122.2" y="98.8">RST</text>
<text x="175.3" y="98.8">P36</text>
<text x="175.3" y="97.1">P37</text>
<text x="180.3" y="100.4">P31</text>
<text x="180.3" y="97.1">P17</text>
<text x="180.3" y="98.8">RST</text>
<text x="230.1" y="100.4">P33</text>
<text x="230.1" y="98.8">P34</text>
<text x="230.1" y="97.1">P36</text>
<text x="245" y="97.1">P14</text>
<text x="245" y="100.4">P16</text>
<text x="245" y="98.8">P17</text>
<text x="101.9" y="105.7" transform="rotate(-90 101.9 105.7)">P16</text>
<text x="180.3" y="102.1">P30</text>
<text x="230.1" y="102.1">P11</text>
<text x="245" y="102.1">P15</text>
<text x="265" y="102.1">RST</text>
<text x="191.9" y="126.8">P14</text>
<text x="260.6" y="130.1">VIN</text>
<text x="38.8" y="133.8" transform="rotate(-90 38.8 133.8)">VUSB</text>
<text x="191.9" y="133.4">P15</text>
<text x="63.7" y="142" transform="rotate(-90 63.7 142)">P36</text>
<text x="65.4" y="142" transform="rotate(-90 65.4 142)">P37</text>
<text x="67" y="142" transform="rotate(-90 67 142)">VUSB</text>
<text x="79" y="141.7">VUSB</text>
<text x="191.9" y="140">P16</text>
<text x="235.1" y="138.4">P16</text>
<text x="235.1" y="143.3">P17</text>
<text x="191.9" y="146.6">P17</text>
</g>
<g font-size="1.5" fill="#000080">
<text x="208.5" y="37.7">JP2</text>
<text x="211.8" y="37.7">HEADER 13X2</text>
<text x="57.4" y="47.6">U1</text>
<text x="183.4" y="47.6">C20</text>
<text x="253.3" y="45.9">U5</text>
<text x="253.3" y="47.6">LM1117_3V3</text>
<text x="25.9" y="50.9">P1</text>
<text x="25.9" y="52.5">USB</text>
<text x="87.3" y="50.7">C2</text>
<text x="87.3" y="52.4">0.1uF</text>
<text x="97.3" y="50.7">C7</text>
<text x="137.1" y="50.9">U2</text>
<text x="183.4" y="49.2">0.1uF</text>
<text x="44.2" y="55.7">C1</text>
<text x="44.2" y="57.3">0.1uF</text>
<text x="95.6" y="54">10uF</text>
<text x="180.1" y="54.2">C18</text>
<text x="183.4" y="54.2">0.1uF</text>
<text x="246.7" y="55.7">C14</text>
<text x="246.7" y="57.3">0.1uF</text>
<text x="273.3" y="55.7">C15</text>
<text x="273.3" y="57.3">0.1uF</text>
<text x="279.6" y="57.3">C16</text>
<text x="279.6" y="59">10uF</text>
<text x="100.6" y="60.8">JP1</text>
<text x="42.5" y="67.2">D4</text>
<text x="42.5" y="68.9">SS12</text>
<text x="51.5" y="67.2">R5</text>
<text x="51.5" y="68.9">220</text>
<text x="57.4" y="70.7">CH340C</text>
<text x="39" y="73.3">R4</text>
<text x="39" y="76.3">2</text>
<text x="100.6" y="74">HEADER 6X2</text>
<text x="137.1" y="80.6">CH554T</text>
<text x="175.1" y="82.3">C19</text>
<text x="175.1" y="83.9">0.1uF</text>
<text x="188.6" y="83.9">U4</text>
<text x="231.6" y="80.6">C4</text>
<text x="231.6" y="82.3">0.1uF</text>
<text x="251.5" y="78.8">S1</text>
<text x="251.5" y="82.4">SW SPDT</text>
<text x="268.3" y="79">J1</text>
<text x="132.2" y="85.6">U3</text>
<text x="171.8" y="88.9">C17</text>
<text x="175.1" y="88.9">0.1uF</text>
<text x="228.3" y="87.2">C3</text>
<text x="231.6" y="87.2">0.1uF</text>
<text x="251.5" y="89.8">R7</text>
<text x="268.3" y="87.2">HEADER 3X2</text>
<text x="98.8" y="92">Q1</text>
<text x="98.8" y="93.6">2301</text>
<text x="251.5" y="92.8">4.7K</text>
<text x="251.7" y="95.5">JP3(NC)</text>
<text x="84" y="98.6">C5</text>
<text x="84" y="100.2">0.1uF</text>
<text x="90.8" y="100.2">10uF</text>
<text x="92.5" y="98.6">C8</text>
<text x="132.2" y="107">CH554E</text>
<text x="251.7" y="105.4">HEADER 4X2</text>
<text x="47.5" y="110.3">P3</text>
<text x="47.5" y="112">TYPE-C</text>
<text x="188.6" y="110.3">CH554G</text>
<text x="181.8" y="125">K1</text>
<text x="128.6" y="126.7">S2</text>
<text x="138.8" y="127.6">L1</text>
<text x="138.8" y="130.1">0</text>
<text x="146.9" y="130.1">C13</text>
<text x="151.9" y="127.8">R6</text>
<text x="153.5" y="130.8">10K</text>
<text x="181.8" y="129.1">KEY</text>
<text x="181.8" y="131.6">K2</text>
<text x="239.9" y="132">D1</text>
<text x="251.5" y="131.1">R1</text>
<text x="95.6" y="136.6">C6</text>
<text x="128.6" y="134.9">S3</text>
<text x="143.6" y="133.4">NC/47pF</text>
<text x="181.8" y="135.7">KEY</text>
<text x="239.9" y="135.4">D2</text>
<text x="244.9" y="133.1">POWER</text>
<text x="251.5" y="137.7">R2</text>
<text x="251.5" y="134.1">1K</text>
<text x="85.5" y="140.8">F1</text>
<text x="95.6" y="138.2">0.1uF</text>
<text x="104.1" y="139.9">C9</text>
<text x="104.1" y="141.5">10uF</text>
<text x="127" y="141.7">C10</text>
<text x="128.6" y="139">RESET/K0</text>
<text x="181.8" y="138.2">K3</text>
<text x="181.8" y="142.3">KEY</text>
<text x="239.9" y="140.4">D3</text>
<text x="239.9" y="141.5">LED</text>
<text x="251.5" y="142.7">R3</text>
<text x="251.5" y="140.7">1K</text>
<text x="30.9" y="149.9">P2</text>
<text x="59.1" y="149.9">P4</text>
<text x="85.5" y="144.1">500mA</text>
<text x="127" y="146.6">NC(0.1uF)</text>
<text x="181.8" y="144.8">K4</text>
<text x="181.8" y="148.9">KEY</text>
<text x="239.9" y="146.5">LED</text>
<text x="251.5" y="145.6">1K</text>
<text x="30.9" y="151.6">USB1</text>
<text x="59.1" y="151.6">Micro USB</text>
</g>
<g font-size="1.5">
<text x="209.5" y="40.1">1</text>
<text x="209.5" y="41.8">3</text>
<text x="215.1" y="40.1">2</text>
<text x="215.1" y="41.8">4</text>
<text x="209.5" y="43.4">5</text>
<text x="209.5" y="45.1">7</text>
<text x="209.5" y="46.7">9</text>
<text x="214.5" y="46.7">10</text>
<text x="215.1" y="43.4">6</text>
<text x="215.1" y="45.1">8</text>
<text x="23.9" y="52" transform="rotate(-90 23.9 52)">6</text>
<text x="54.3" y="52.5">1</text>
<text x="58.4" y="53.3">GND</text>
<text x="68.7" y="53.3">VCC</text>
<text x="74.9" y="52.5">16</text>
<text x="209.5" y="48.4">11</text>
<text x="209.5" y="50">13</text>
<text x="209.5" y="51.7">15</text>
<text x="209.5" y="53.3">17</text>
<text x="214.5" y="48.4">12</text>
<text x="214.5" y="50">14</text>
<text x="214.5" y="51.7">16</text>
<text x="214.5" y="53.3">18</text>
<text x="250.2" y="49.2">3</text>
<text x="254.3" y="50">VIN</text>
<text x="262.1" y="50">VOUT</text>
<text x="269.1" y="49.2">2</text>
<text x="24.7" y="58.8" transform="rotate(-90 24.7 58.8)">GND</text>
<text x="25.6" y="58.3">GND</text>
<text x="25.7" y="59.9">UD+</text>
<text x="31.7" y="57.5">4</text>
<text x="31.7" y="59.1">3</text>
<text x="54.3" y="57.5">4</text>
<text x="54.3" y="59.1">5</text>
<text x="54.3" y="54.2">2</text>
<text x="54.3" y="55.8">3</text>
<text x="58.4" y="58.3">V3</text>
<text x="58.4" y="59.9">UD+</text>
<text x="58.4" y="55">TXD</text>
<text x="58.4" y="56.6">RXD</text>
<text x="68.1" y="58.3">DTR#</text>
<text x="68.1" y="59.9">DCD#</text>
<text x="68.2" y="56.6">RTS#</text>
<text x="68.6" y="55">R232</text>
<text x="74.9" y="55.8">14</text>
<text x="74.9" y="57.5">13</text>
<text x="74.9" y="54.2">15</text>
<text x="74.9" y="59.1">12</text>
<text x="134" y="57.5">1</text>
<text x="134" y="59.1">2</text>
<text x="138.1" y="58.3">P3.2/TXD1_/INT0/VBUS1/AIN3</text>
<text x="138.1" y="59.9">P1.4/T2_/CAP1_/SCS/TIN2/UCC1/AIN1</text>
<text x="165.2" y="59.9">VCC/VDD</text>
<text x="168.8" y="58.3">V33</text>
<text x="174.5" y="59.1">19</text>
<text x="174.5" y="57.5">20</text>
<text x="209.5" y="55">19</text>
<text x="209.5" y="56.6">21</text>
<text x="209.5" y="58.3">23</text>
<text x="209.5" y="59.9">25</text>
<text x="214.5" y="55">20</text>
<text x="214.5" y="56.6">22</text>
<text x="214.5" y="58.3">24</text>
<text x="214.5" y="59.9">26</text>
<text x="259.6" y="59.3" transform="rotate(-90 259.6 59.3)">1</text>
<text x="260.4" y="55.2" transform="rotate(-90 260.4 55.2)">GND</text>
<text x="24.7" y="65.1" transform="rotate(-90 24.7 65.1)">GND</text>
<text x="26.1" y="63.2">+5V</text>
<text x="26.1" y="61.6">UD-</text>
<text x="31.7" y="62.4">1</text>
<text x="31.7" y="60.8">2</text>
<text x="54.3" y="60.8">6</text>
<text x="54.3" y="64.1">8</text>
<text x="54.3" y="62.4">7</text>
<text x="58.4" y="61.6">UD-</text>
<text x="58.4" y="64.9">NC.</text>
<text x="58.4" y="63.2">NC.</text>
<text x="68.2" y="63.2">DSR#</text>
<text x="68.2" y="64.9">CTS#</text>
<text x="69.4" y="61.6">RI#</text>
<text x="74.9" y="60.8">11</text>
<text x="74.9" y="62.4">10</text>
<text x="74.9" y="64.1">9</text>
<text x="101.6" y="63.2">1</text>
<text x="101.6" y="64.9">3</text>
<text x="107.2" y="63.2">2</text>
<text x="107.2" y="64.9">4</text>
<text x="134" y="60.8">3</text>
<text x="134" y="62.4">4</text>
<text x="134" y="64.1">5</text>
<text x="134" y="65.7">6</text>
<text x="138.1" y="61.6">P1.5/MOSI/PWM1/TIN3/UCC2/AIN2</text>
<text x="138.1" y="63.2">P1.6/MISO/RXD1/TIN4</text>
<text x="138.1" y="64.9">P1.7/SCK/TXD1/TIN5</text>
<text x="162.5" y="64.9">P1.3/XO/TXD_</text>
<text x="163" y="63.2">P1.2/XI/RXD_</text>
<text x="165.7" y="61.6">GND/VSS</text>
<text x="174.5" y="60.8">18</text>
<text x="174.5" y="65.7">15</text>
<text x="174.5" y="64.1">16</text>
<text x="174.5" y="62.4">17</text>
<text x="23.9" y="69.2" transform="rotate(-90 23.9 69.2)">5</text>
<text x="101.6" y="66.5">5</text>
<text x="101.6" y="68.2">7</text>
<text x="101.6" y="69.8">9</text>
<text x="101.6" y="71.5">11</text>
<text x="106.6" y="69.8">10</text>
<text x="106.6" y="71.5">12</text>
<text x="107.2" y="66.5">6</text>
<text x="107.2" y="68.2">8</text>
<text x="134" y="67.4">7</text>
<text x="134" y="69">8</text>
<text x="134" y="70.7">9</text>
<text x="138.1" y="66.5">RST/T2EX_/CAP2_</text>
<text x="138.1" y="68.2">P1.0/T2/CAP1/TIN0</text>
<text x="138.1" y="69.8">P1.1/T2EX/CAP2/TIN1/VBUS2/AIN0</text>
<text x="138.1" y="71.5">P3.1/PWM2_/TXD</text>
<text x="157.9" y="71.5">P3.4/PWM2/RXD1_/T0</text>
<text x="165.2" y="66.5">P3.7/UDM</text>
<text x="165.7" y="68.2">P3.6/UDP</text>
<text x="166.5" y="69.8">P3.5/T1</text>
<text x="174.5" y="70.7">12</text>
<text x="174.5" y="69">13</text>
<text x="174.5" y="67.4">14</text>
<text x="244.2" y="69.8">CH55X工作电压选择</text>
<text x="244.2" y="71.5">5V电压：短接1-3；</text>
<text x="133.3" y="72.3">10</text>
<text x="138.1" y="73.2">P3.0/PWM1_/RXD</text>
<text x="165.2" y="73.2">P3.3/INT1</text>
<text x="174.5" y="72.3">11</text>
<text x="244.2" y="73.2">3.3V电压：分别短接3-5,4-6；</text>
<text x="269.3" y="83.1">3</text>
<text x="269.3" y="81.4">5</text>
<text x="274.9" y="83.1">4</text>
<text x="274.9" y="81.4">6</text>
<text x="269.3" y="84.7">1</text>
<text x="274.9" y="84.7">2</text>
<text x="129" y="93.8">2</text>
<text x="129" y="95.5">3</text>
<text x="129" y="92.2">1</text>
<text x="133.1" y="94.6">P1.5/MOSI/PWM1/TIN3/UCC2/AIN2</text>
<text x="133.1" y="93">P1.4/T2_/CAP1_/SCS/TIN2/UCC1/AIN1</text>
<text x="160.2" y="94.6">VCC/VDD</text>
<text x="163.9" y="93">V33</text>
<text x="169.5" y="95.5">8</text>
<text x="169.5" y="93.8">9</text>
<text x="169.5" y="92.2">10</text>
<text x="185.4" y="93.8">3</text>
<text x="185.4" y="95.5">4</text>
<text x="185.4" y="90.5">1</text>
<text x="185.4" y="92.2">2</text>
<text x="189.6" y="94.6">P1.5/MOSI/PWM1/TIN3/UCC2/AIN2</text>
<text x="189.6" y="91.3">P3.2/TXD1_/INT0/VBUS1/AIN3</text>
<text x="189.6" y="93">P1.4/T2_/CAP1_/SCS/TIN2/UCC1/AIN1</text>
<text x="218.3" y="93">VCC/VDD</text>
<text x="218.8" y="94.6">GND/VSS</text>
<text x="222" y="91.3">V33</text>
<text x="227.6" y="93.8">14</text>
<text x="227.6" y="95.5">13</text>
<text x="227.6" y="92.2">15</text>
<text x="227.6" y="90.5">16</text>
<text x="48.8" y="96.6" transform="rotate(-90 48.8 96.6)">A1</text>
<text x="50.4" y="96.6" transform="rotate(-90 50.4 96.6)">A4 VBUS</text>
<text x="52.1" y="96.6" transform="rotate(-90 52.1 96.6)">B8</text>
<text x="53.7" y="96.6" transform="rotate(-90 53.7 96.6)">A5 P14</text>
<text x="55.4" y="96.6" transform="rotate(-90 55.4 96.6)">B7 P37</text>
<text x="56.2" y="101.6" transform="rotate(-90 56.2 101.6)">D-</text>
<text x="57.1" y="96.6" transform="rotate(-90 57.1 96.6)">A6 P36</text>
<text x="58.7" y="96.6" transform="rotate(-90 58.7 96.6)">A7 P37</text>
<text x="59.6" y="101.6" transform="rotate(-90 59.6 101.6)">D-</text>
<text x="60.4" y="96.6" transform="rotate(-90 60.4 96.6)">B6 P36</text>
<text x="62" y="96.6" transform="rotate(-90 62 96.6)">A8</text>
<text x="63.7" y="96.6" transform="rotate(-90 63.7 96.6)">B5 P15</text>
<text x="65.4" y="96.6" transform="rotate(-90 65.4 96.6)">B4 VBUS</text>
<text x="67" y="96.6" transform="rotate(-90 67 96.6)">B1</text>
<text x="129" y="97.1">4</text>
<text x="129" y="98.8">5</text>
<text x="133.1" y="96.3">P1.6/MISO/RXD1/TIN4</text>
<text x="133.1" y="97.9">P1.7/SCK/TXD1/TIN5</text>
<text x="133.1" y="99.6">RST/T2EX_/CAP2_</text>
<text x="160.2" y="97.9">P3.7/UDM</text>
<text x="160.7" y="96.3">GND/VSS</text>
<text x="160.7" y="99.6">P3.6/UDP</text>
<text x="169.5" y="98.8">6</text>
<text x="169.5" y="97.1">7</text>
<text x="185.4" y="97.1">5</text>
<text x="185.4" y="98.8">6</text>
<text x="185.4" y="100.4">7</text>
<text x="189.6" y="96.3">P1.6/MISO/RXD1/TIN4</text>
<text x="189.6" y="97.9">P1.7/SCK/TXD1/TIN5</text>
<text x="189.6" y="99.6">RST/T2EX_/CAP2_</text>
<text x="189.6" y="101.2">P3.1/PWM2_/TXD</text>
<text x="211" y="99.6">P3.4/PWM2/RXD1_/T0</text>
<text x="218.3" y="101.2">P3.3/INT1</text>
<text x="218.3" y="96.3">P3.7/UDM</text>
<text x="218.8" y="97.9">P3.6/UDP</text>
<text x="227.6" y="100.4">10</text>
<text x="227.6" y="98.8">11</text>
<text x="227.6" y="97.1">12</text>
<text x="252.7" y="97.9">1</text>
<text x="252.7" y="99.6">3</text>
<text x="252.7" y="101.2">5</text>
<text x="258.3" y="97.9">2</text>
<text x="258.3" y="99.6">4</text>
<text x="258.3" y="101.2">6</text>
<text x="49.6" y="103.4" transform="rotate(-90 49.6 103.4)">GND</text>
<text x="51.3" y="104.2" transform="rotate(-90 51.3 104.2)">VBUS</text>
<text x="52.9" y="103.9" transform="rotate(-90 52.9 103.9)">RFU1</text>
<text x="54.6" y="102.2" transform="rotate(-90 54.6 102.2)">CC</text>
<text x="57.9" y="102.1" transform="rotate(-90 57.9 102.1)">D+</text>
<text x="61.2" y="102.1" transform="rotate(-90 61.2 102.1)">D+</text>
<text x="62.9" y="103.9" transform="rotate(-90 62.9 103.9)">RFU1</text>
<text x="64.5" y="102.2" transform="rotate(-90 64.5 102.2)">CC</text>
<text x="66.2" y="104.2" transform="rotate(-90 66.2 104.2)">VBUS</text>
<text x="67.9" y="103.4" transform="rotate(-90 67.9 103.4)">GND</text>
<text x="185.4" y="102.1">8</text>
<text x="189.6" y="102.9">P3.0/PWM1_/RXD</text>
<text x="203.4" y="102.9">P1.1/T2EX/CAP2/TIN1/VBUS2/AIN0</text>
<text x="227.6" y="102.1">9</text>
<text x="252.7" y="102.9">7</text>
<text x="258.3" y="102.9">8</text>
<text x="33.8" y="137.9" transform="rotate(-90 33.8 137.9)">4</text>
<text x="35.5" y="137.9" transform="rotate(-90 35.5 137.9)">3</text>
<text x="37.1" y="137.9" transform="rotate(-90 37.1 137.9)">2</text>
<text x="38.8" y="137.9" transform="rotate(-90 38.8 137.9)">1</text>
<text x="139.6" y="142.5">电感和电容作用是滤波，电阻是隔直流信号；</text>
<text x="27.7" y="145">6</text>
<text x="31.9" y="145.8">GND</text>
<text x="34.6" y="144.7" transform="rotate(-90 34.6 144.7)">GND</text>
<text x="36.3" y="144.5" transform="rotate(-90 36.3 144.5)">UD+</text>
<text x="38" y="144" transform="rotate(-90 38 144)">UD-</text>
<text x="38.9" y="145.8">GND</text>
<text x="39.6" y="144" transform="rotate(-90 39.6 144)">+5V</text>
<text x="45" y="145">5</text>
<text x="61.2" y="147" transform="rotate(-90 61.2 147)">5</text>
<text x="62.9" y="147" transform="rotate(-90 62.9 147)">4</text>
<text x="64.5" y="147" transform="rotate(-90 64.5 147)">3</text>
<text x="66.2" y="147" transform="rotate(-90 66.2 147)">2</text>
<text x="67.9" y="147" transform="rotate(-90 67.9 147)">1</text>
<text x="139.6" y="144.1">一般仅在靠近D+加10-68K电阻；</text>
<text x="139.6" y="145.8">如果是全速状态或者按键引线过长，建议再加上电感和电容</text>
</g>
<g font-size="1.5" fill="#800000">
<text x="77.9" y="45.9">+5V</text>
<text x="244" y="47.6">+5V</text>
<text x="280.2" y="50">3V3</text>
<text x="222.1" y="55">VIN</text>
<text x="222.1" y="58.3">+5V</text>
<text x="222.1" y="59.9">3V3</text>
<text x="208.5" y="64.1">P12</text>
<text x="226.8" y="64.1">P13</text>
<text x="32.6" y="74">RXD</text>
<text x="50.4" y="77.6" transform="rotate(-90 50.4 77.6)">TXD</text>
<text x="244.2" y="81.4">VIN</text>
<text x="260.6" y="79">3V3</text>
<text x="282.2" y="79">VIN</text>
<text x="244" y="88.9">VIN</text>
<text x="260.6" y="87.2">+5V</text>
<text x="81.5" y="96.3">+5V</text>
<text x="268.6" y="99.6">+5V</text>
<text x="123.5" y="126.8">VDD33</text>
<text x="160.4" y="128.5">P36</text>
<text x="35.5" y="133.8" transform="rotate(-90 35.5 133.8)">P36</text>
<text x="37.1" y="133.8" transform="rotate(-90 37.1 133.8)">P37</text>
<text x="145.4" y="136.7">RST</text>
<text x="105.9" y="142.5">+5V</text>
</g>
<g font-size="1.5" fill="#f00">
<text x="29.2" y="70.7">VUSB</text>
<text x="127" y="130.8">DOWNLOAD/K1</text>
</g>
</svg>
